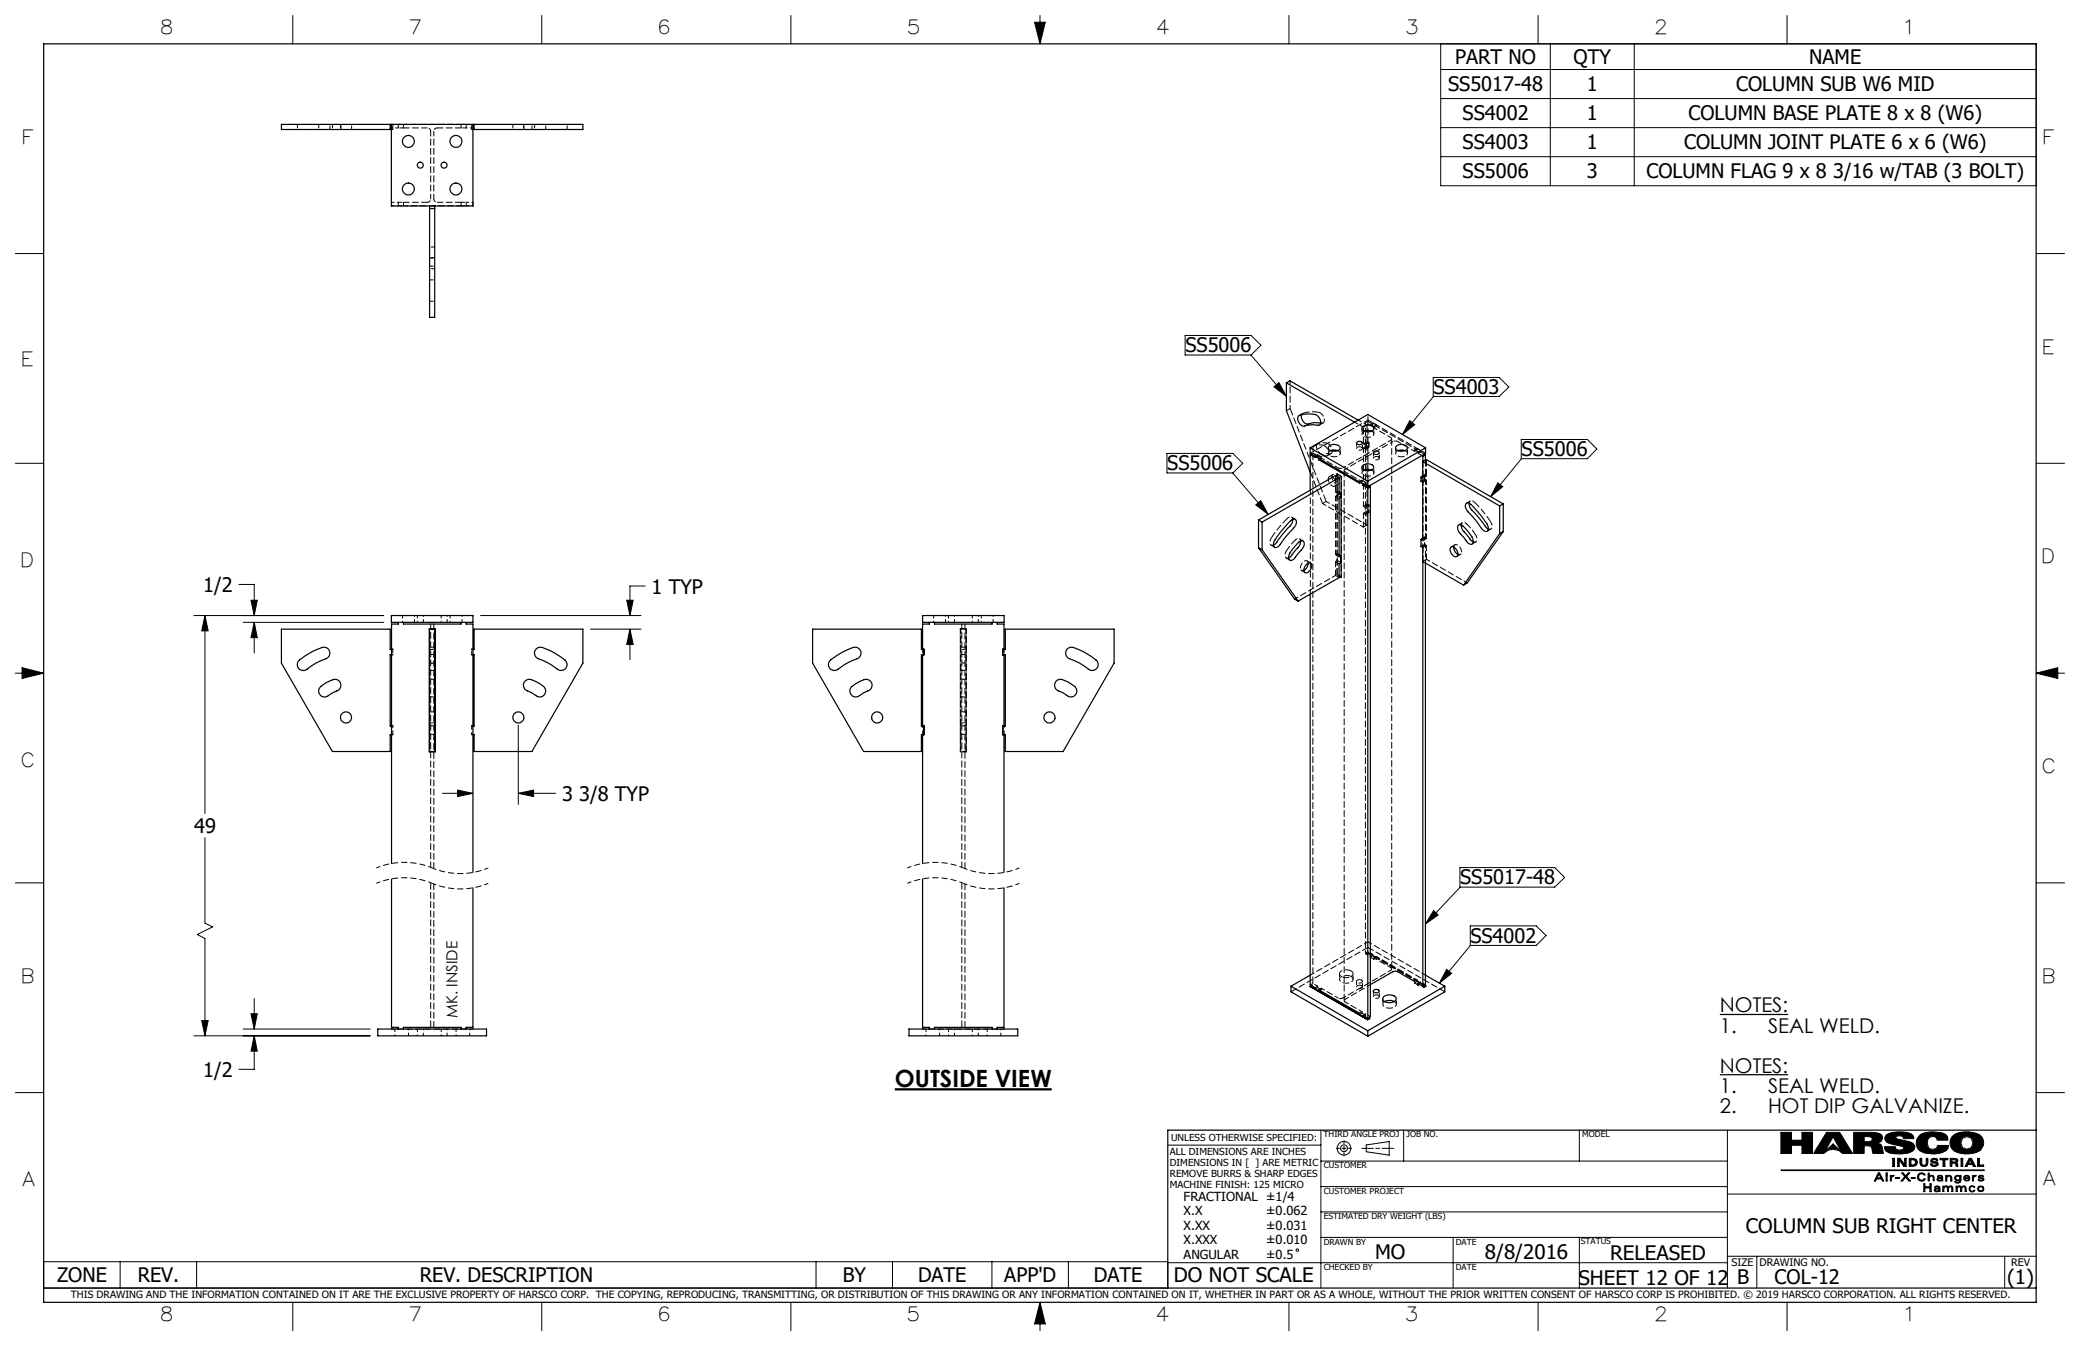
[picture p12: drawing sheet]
<svg xmlns="http://www.w3.org/2000/svg" width="432mm" height="279mm" viewBox="0 0 432 279" stroke-linecap="round" stroke-linejoin="round" font-family="sans-serif">
<g fill="none" stroke="#000" stroke-width=".21">
<path d="M60.8 3.2v5.9M112.5 3.2v5.9M164.2 3.2v5.9M214.8 4.6h2.2l-1.1 4.5zM215.9 3.2v5.9M267.6 3.2v5.9M299.1 9.1h123.6v29.5h-123.6zM299.1 14.4h123.6M319.3 3.2v5.9M321.8 9.1v29.5M339.3 9.1v29.5M371 3.2v5.9"/>
<path d="M299.1 20.5h123.6M299.1 26.5h123.6M299.1 32.5h123.6M3.2 52.6h5.9M422.7 52.6h5.9M246 69.6h13.7l2.1 2-2.1 2.1h-13.7zM259.7 73.7l7.4 8.6M297.5 78.4h13.7l2 1.9-2 2h-13.7zM3.2 96.2h5.9M242.3 94.1h13.6l2.1 2.1-2.1 2h-13.6zM255.9 98.2l7.4 8.6M264.5 80.3l1-.9 1.6 2.9z"/>
<path d="M292.7 87.3l1 .9-2.6 2zM297.5 82.4l-6.4 7.8M315.8 91.2h13.7l2 2-2 2h-13.7zM315.8 95.3l-6.3 7.8M422.7 96.2h5.9M260.7 104.8l1-.9 1.6 2.9zM310.9 100.2l1.1 .8-2.5 2.1zM3.2 139.7h5.9M4.6 138.6l4.5 1.1-4.5 1.1zM40.3 127.8h39.4M42.5 127.8l.7 3.2h-1.3zM42.5 127.8v41.1"/>
<path d="M49.6 121.3h3.2v6.5M50.5 129.2h29.2M52.1 124.6h1.3l-.6 3.2zM52.8 129.2l.6 3.2h-1.3zM52.8 129.2v6.3M99.8 127.8h33.3M122.6 130.6h10.5M130.1 124.6h1.3l-.6 3.2zM130.8 130.6v6.3M130.8 130.6l.6 3.2h-1.3zM133.9 121.6h-3.1v6.2M422.7 139.7h5.9"/>
<path d="M422.7 139.7l4.5-1.1v2.2zM107.6 150.5v16.5M42.5 173.9v17.7l1.6 .8-3.1 1.6 1.5 .8v20.2M91.8 164.7h6.4M95 164l3.2 .7-3.2 .6zM107.6 164.7l3.2-.7v1.3zM107.6 164.7h7.8M3.2 183.3h5.9M297.6 189l1 .9-2.7 1.9zM303.1 180.1h19.7l2 2-2 2.1h-19.7zM303.1 184.2l-7.2 7.6M305.2 192.2h13.7l2.1 2-2.1 2.1h-13.7z"/>
<path d="M305.2 196.3l-6.4 7.8M422.7 183.3h5.9M40.3 215h36.5M41.9 211.8h1.3l-.7 3.2zM50.5 213.6h26.3M52.1 210.4h1.3l-.6 3.2zM52.8 215l.6 3.2h-1.3zM52.8 207.3v6.3M52.8 215v7h-3.2M300.3 201.2l1 .9-2.5 2zM3.2 226.8h5.9M242.4 237.7h31.8"/>
<path d="M274.2 234.6v32.8M277.4 238.4h.7M278.6 238.4h.8M279 236.8v.7M279 238v.8M279 239.3v.6M279.9 238.4h.7M282.7 238.4h2.4M283.6 237.7l4.8-.7v2.8l-4.8-.7zM285.6 238.4h.8M286.9 238.4h2.4M291.4 234.6v6.4"/>
<path d="M327.9 234.6v6.4M358.6 234.6v32.8M369.7 235.1h2.2v1.6h2.2v-1.6h2.2v4.3h-2.2v-1.7h-2.2v1.7h-2.2zM379.2 235.1h2.7l2.7 4.3h-2.2a2.5 2.5 0 0 0-3.8 0h-2.1zM380.5 236l1.7 3-1.7-1.5-1.7 1.5zM384.8 235.1h3.7l1.7 .2 .5 .4 .1 .6-.3 .7-.8 .3 .7 .2 .3 .4 .3 1.5h-2.2l-.2-1-.3-.5-.6-.1h-.7v1.6h-2.2zM387 235.9l1.4 .1a.51 .51 0 0 1 0 .9l-1.4 .1zM389.7 237.3h.1M391.6 235.6a6.4 6.4 0 0 1 5.3-.2l.3 .4 .1 .6h-2.1l-.1-.4a1.07 1.07 0 0 0-1.5 .1v.1a3 3 0 0 0 1.9 .6l1.6 .5 .4 .7-.3 .8a7.4 7.4 0 0 1-4.9 .6l-.8-.5-.3-.9h2.3v.4a1.01 1.01 0 0 0 1.7-.2l-.4-.3-3.1-.8-.4-.7zM398.5 235.7a5.3 5.3 0 0 1 5.5-.2l.3 .5 .1 .7h-2.2l-.3-.6-.5-.2-.7 .1-.5 .5-.1 .7 .2 1 .4 .3 .5 .1 .8-.2 .2-.6h2.3l-.1 .6a3.9 3.9 0 0 1-2.8 1.1 4.2 4.2 0 0 1-3.5-1.1 2.19 2.19 0 0 1 .4-2.7zM405.2 235.9a5.4 5.4 0 0 1 5.8-.4 2.09 2.09 0 0 1 .8 2.2l-.7 1.1a5.9 5.9 0 0 1-5.4 .1 2.08 2.08 0 0 1-.5-3zM407.4 236.3l.9-.4 .9 .4 .4 .9-.4 1-.9 .3-.9-.3-.3-1z"/>
<path d="M422.7 226.8h5.9M274.2 256.9h84.4M274.2 251.6h84.4M274.2 246.3h84.4M274.2 241h84.4M301.7 256.9v10.5M327.9 256.9v10.5M358.6 247.9h64.1M369.8 242.9h42.1v.1h-42.1zM389.9 243.5h.3l.9 1.6h-.3l-.2-.4h-1l-.2 .4h-.3zM390.1 243.7l.4 .8h-.8zM391.5 244h.3v1.1h-.3z"/>
<path d="M391.5 243.5h.3v.2h-.3zM392.4 244h.2v.2l.2-.2h.4v.2l-.5 .1-.1 .8h-.2zM392.6 244.2h.1M392.9 240.5h.4v1.6h-.4zM393.6 244.4h.7v.2h-.7zM393.9 240.5h.5l1 1.2v-1.2h.3v1.6h-.5l-.9-1.3v1.3h-.4zM394.3 240.8h.1M394.8 243.5h.3l.5 .6 .5-.6h.4l-.7 .7 .8 .9h-.3l-.7-.7-.6 .7h-.3l.7-.9zM396.3 240.5a1.61 1.61 0 0 1 1.7 .5v.3l-.1 .5-.8 .3h-.8zM396.7 240.7a.62 .62 0 0 1 .8 .2 .62 .62 0 0 1 0 .7l-.8 .2zM396.8 244.4h.7v.2h-.7zM398.3 243.7a.87 .87 0 0 1 1.4 .2l-1-.2-.3 .2-.1 .4 .2 .5 .5 .2 .4-.3h.3l-.3 .4-.4 .1-.5-.1-.4-.3-.1-.5z"/>
<path d="M398.6 240.5h.4v1l.1 .3 .3 .1 .3-.1 .2-.4v-.9h.3v.9l-.2 .5a.93 .93 0 0 1-1.4-.4zM399.4 245.7h.2v.6h1v-.6h.3v1.7h-.3v-.8h-1v.8h-.2zM400.3 243.5h.2v.7l.5-.3a.79 .79 0 0 1 .4 1.2h-.1a.87 .87 0 0 0-.3-1 .85 .85 0 0 0-.5 1h-.2zM400.5 244.2h.1M400.9 240.7l.5-.3 .7 .1 .2 .4h-.4l-.1-.2h-.3l-.3 .2 .2 .2 .8 .2 .2 .4-.1 .2-.6 .2-.7-.1-.2-.4h.3l.4 .3 .5-.1v-.2l-1-.3-.2-.2zM401.7 246.3a.67 .67 0 0 1 1 .3v.7h-.2v-.1l-.7 .2-.2-.2v-.3l.1-.2 .8-.1-.1-.2-.3-.1-.5 .2zM402.4 244.7l.7-.1-.1 .3-.2 .1h-.3zM402.5 246.8h.1M402.5 246.8l-.8 .2 .2 .2h.3l.2-.1 .1-.3M402.5 247.2h.1M402.8 240.5h1.6v.2h-.6v1.4h-.4v-1.4h-.6zM403.1 244.6h.1"/>
<path d="M403.1 244.4l-.1-.2-.3-.1-.5 .2v-.2l.6-.2 .4 .2 .1 1h-.2v-.1M403.1 244.4l-.8 .1-.2 .3 .3 .3 .3 .1 .4-.2M403.1 244.4h.1M403.1 245h.1M403.5 246.4v-.2h-.2v1.1h.2l.1-.8 .4-.2 .3 .4v.6h.2l.1-.8 .3-.2 .3 .4v.6h.2l-.1-1-.5-.1-.3 .3M403.5 246.4l.5-.3 .4 .4M403.5 246.4h.1M403.9 244h.2v.2l.4-.3 .5 .2 .2 .4v.6h-.2l-.2-.9-.2-.1-.3 .1-.2 .9h-.2zM404.1 244.2h.1M404.4 246.5h.1M404.8 240.5a1.96 1.96 0 0 1 1.6 .2l-.1 .5-.3 .1 .4 .2 .1 .6h-.4a.61 .61 0 0 0-.7-.7h-.2v.7h-.4zM405.2 240.7l.8 .1v.3l-.8 .1z"/>
<path d="M405.9 244.1l.5-.2 .5 .3v-.2h.2v1l-.2 .5-.5 .1-.5-.1-.1-.3 .8 .2 .2-.1 .1-.4-.5 .2-.5-.2-.2-.4zM406 241.3h.1M406.1 244.2l.3-.1 .4 .1 .1 .3-.1 .3-.4 .2-.3-.2-.1-.3zM406.3 246.4v-.2h-.3l.1 1.1h.2l.1-.8 .3-.2 .3 .4v.6h.2l.1-.8 .4-.2 .3 .4v.6h.2l-.2-1-.4-.1-.4 .3M406.3 246.4l.4-.3 .5 .4M406.3 246.4h.1M407.1 240.5h.4v1.6h-.4zM407.2 246.5h.1M407.9 244.1l.4-.2 .5 .2 .1 .5h-1.1l.2 .3 .3 .1 .6-.2-.1 .2-.7 .1-.4-.2v-.6zM408 244.2l.3-.1 .4 .4h-.8zM408.8 240.5h.5l.8 1.6h-.5l-.1-.4h-1l-.2 .4h-.3zM408.9 246.3l.5-.2 .4 .1 .2 .3-.8-.2-.2 .2-.1 .3 .2 .4 .3 .1 .6-.2-.2 .2-.7 .1-.3-.3z"/>
<path d="M409 240.8l.3 .7h-.6zM409.5 244h.2v.2l.5-.2v.2l-.4 .1-.1 .8h-.2zM409.7 244.2h.1M410.5 240.5h.4v1.3h.9v.3h-1.3zM410.7 246.3l.5-.1 .5 .1 .2 .5-.2 .4-.5 .2-.5-.2-.2-.4zM410.7 244.2a.74 .74 0 0 1 1.1-.1v.2l-.5-.2-.4 .2 .7 .2 .3 .3a.76 .76 0 0 1-1.1 .3l-.2-.3 .8 .2 .2-.2a.87 .87 0 0 1-.9-.6zM410.8 246.5l.4-.2 .4 .2 .1 .3-.1 .3-.4 .1-.4-.1-.1-.3zM9.1 261.9h233.3v5.5h-233.3zM24.9 261.9v5.5M40.8 261.9v5.5M60.8 270.3v5.9M112.5 270.3v5.9"/>
<path d="M164.2 270.3v5.9M169.4 261.9v5.5M185.3 261.9v5.5M205.9 261.9v5.5M215.9 270.3v5.9M215.9 270.3l1.1 4.5h-2.2zM221.8 261.9v5.5M242.4 262.1h116.2M267.6 270.3v5.9M319.3 270.3v5.9M358.6 260.8h64.1M364.7 260.8v6.6"/>
<path d="M371 270.3v5.9M416.2 260.8v6.6"/>
<circle cx="279" cy="238.4" r=".71"/>
<circle cx="279" cy="238.4" r="1.41"/>
<circle cx="269.3" cy="259.5" r=".25"/>
</g>
<g fill="none" stroke="#000" stroke-width=".25">
<path d="M9.1 9.1h413.6v261.2h-413.6zM81 25.8v1.1M81.2 26.9h-22.8v-1.1h62.6v1.1h-22.8M81.2 25.8v17h17v-17M98.4 25.8v1.1M89.2 42.8v23.1h1v-23.1M89.2 43.3h1M267.1 79.5l14.1 8.1M267.1 79.5l.7-.4 14.1 8.1M267.1 79.5v5.7l4.9 12.8M269.5 86.4a4.9 4.9 0 0 1 4-.1 1.33 1.33 0 0 1 .4 2h-.2a6.6 6.6 0 0 0-3.2 .2 1.64 1.64 0 0 1-1-2.1zM270.2 86.1a1.57 1.57 0 0 0 1.4 1.9 4.9 4.9 0 0 1 2.5-.2"/>
<path d="M272 93l12 6.9M272 93l12-7 11.9 7M272 93v1.1l12 6.9M272 94.4v7.3M272 94.4l1 .6v-.3M272.2 94.3l-.2 .1M273.8 95.1v.3M273.8 95.4l8.4 4.9v-.3M274 95.3l-.2 .1M275.8 92.7a1.53 1.53 0 0 1 2.4 .2 1.44 1.44 0 0 1-2.3 .4l-.2-.3zM276.3 93.6l.5-.2 .9 .2M277.6 98.9v-.5l.8 .5v20.9l-.4-.3"/>
<path d="M278 99.2l-.8-.5-15.9 9.2M278 99.2l-16 9.2M278 99.2v3.4l.3-.2M281.6 91.9a.69 .69 0 0 1 1.2 .1 .68 .68 0 0 1-1.2-.1zM282.8 88.7a1.66 1.66 0 0 1 2.4 .1 1.07 1.07 0 0 1-1.6 .8 .71 .71 0 0 1-.8-.9zM282.8 96.7a1.53 1.53 0 0 1 2.4 .2 1.46 1.46 0 0 1-2.3 .5l-.2-.4zM283.2 97.6l.6-.2 .9 .2M283.2 89.5l.9-.1 .6 .1M283.5 89.4v.2M284 99.9v1.1M285.1 93.9a.69 .69 0 0 1 1.2 .2 .66 .66 0 0 1-.6 .3 .66 .66 0 0 1-.6-.5zM289.9 92.6a1.53 1.53 0 0 1 2.3 .3 1.44 1.44 0 0 1-2.3 .4l-.2-.3z"/>
<path d="M290.2 93.6l.6-.2 .9 .2M295 99.1v.8l.3 .2v12.1l-.3-.2M295.2 94.6l.2 .1M295.2 98.9h.1M295.3 98.9l-.3 .2M295.4 94.7l-.1 4.6-.3-.2M295.7 94.3l.2 .1M295.9 94.4v1.1M295.9 94.4l-.5 .3M295.9 93l-11.9 6.9M295.9 93v1.1l-11.9 6.9M261.3 113.7l.7 .4"/>
<path d="M261.3 107.9v5.8M261.3 107.9l.7 .5M261.3 113.7l7.4 10.7 .8 .4M262 108.4v5.7M262 114.1l7.5 10.7M268 108.1a.65 .65 0 0 1 .9-.3 .65 .65 0 0 1 .2 .9 5.5 5.5 0 0 1-1.7 2.1l-.7 .9a4.2 4.2 0 0 1-1.7 1.9 .6 .6 0 0 1-.6-.2 .6 .6 0 0 1 0-.7 17.1 17.1 0 0 1 3.6-4.6zM268.4 107.8a1.86 1.86 0 0 1-1 1.8l-2.6 3.3-.4 .3M269.3 112.8a.8 .8 0 0 1 1.4-.3 2.24 2.24 0 0 1-1 2.2l-.5 .6a1.42 1.42 0 0 1-1.5 1 1.43 1.43 0 0 1 .3-1.9zM270 112.3a2.42 2.42 0 0 1-1.1 2l-.9 1.1-.5 .5M271.3 117.1a.59 .59 0 0 1 .8-.2 .59 .59 0 0 1 .1 .9 1.06 1.06 0 0 1-1.4 1 1.6 1.6 0 0 1 .5-1.7zM271.6 116.9v.1a1.83 1.83 0 0 1-.9 1.4M278 102.2l.3 .2"/>
<path d="M278 115.1l.3 .3M278.3 102.4v.9l-.3 .2v12.1l.3-.2M278.3 115.4v1.4l-.3 .2v2.9l-8.5 4.9M283 100.5v.2M283 100.7l1 .6M283.2 100.6l-.2 .1M284 101.3v110M284.2 100.9l.3 .1M284.5 101l-.5 .3M284.5 101v110l-.5 .3M295 112v1.5l.3 .2 .1 91.1M295.2 111.9h.1"/>
<path d="M295.3 111.8l-.3 .2M295.3 116.6l8.5 4.9M295.9 116.9v87.5l-.5 .4M301.2 113.6a1.08 1.08 0 0 1 1.4 1 .63 .63 0 0 1-.2 .9 .63 .63 0 0 1-.9-.4 1.39 1.39 0 0 1-.3-1.5zM301.8 113.6a1.83 1.83 0 0 0 .8 1.5M302.8 109a.88 .88 0 0 1 1.2 .5l.7 .7a2.85 2.85 0 0 1 1.1 2.5 .81 .81 0 0 1-1.4-.4l-.9-1.1a1.73 1.73 0 0 1-.7-2.2zM303.4 109a3.7 3.7 0 0 0 1.3 2.3l.6 .8 .6 .4M304.4 104.5l.5-.1a16.7 16.7 0 0 1 4 4.9 .65 .65 0 0 1-.1 1 .65 .65 0 0 1-1-.3l-1.9-2.5a4.9 4.9 0 0 1-1.7-2.2zM305 104.5a2.1 2.1 0 0 0 .9 1.8l2.5 3.1 .6 .4M311.3 105v5.8M311.3 110.8l-7.5 10.7M312.1 104.6l-16-9.2-.8 .4 16 9.2"/>
<path d="M312.1 110.3l-.8 .5M312.1 104.6l-.8 .4M312.1 104.6v5.7M312.1 110.3l-7.5 10.7-.8 .5M62.2 137a13.1 13.1 0 0 1 5.1-2.7 1.23 1.23 0 0 1 1.2 1.1 1.23 1.23 0 0 1-.9 1.3 17.5 17.5 0 0 0-4.3 2.4 1.23 1.23 0 0 1-1.4-.6 1.23 1.23 0 0 1 .3-1.5zM81.2 127.8h17v1.4h-17zM81.3 134.8h-.3v-4.2h-22.6v7.1l10.6 18.3h12v-3.5h.3M81.3 135.9h-.3v14.8h.3M82.7 129.2v.3h-1.4v49.7M83.7 129.2v.3h12v-.3M89.1 130.5h1.2v25.6h-1.2zM89.2 137.7h1"/>
<path d="M89.2 130.6h1v25.4h-1zM96.8 129.2v.3h1.4v51.6M98.2 134.8h.2v-4.2h22.6v7.1l-10.6 18.3h-12v-3.5h-.2M98.2 135.9h.2v14.8h-.2M111.3 134.7l.6-.3a10.3 10.3 0 0 1 4.8 2.2 1.39 1.39 0 0 1 .7 2.2 1.43 1.43 0 0 1-2.1-.2 13.7 13.7 0 0 0-3.7-1.9 1.27 1.27 0 0 1-.3-2zM172.3 137.2a13.6 13.6 0 0 1 5.3-2.9 1.23 1.23 0 0 1 1.1 1.1 1.23 1.23 0 0 1-.8 1.3 15.9 15.9 0 0 0-4.3 2.4 1.25 1.25 0 0 1-1.4-.5 1.25 1.25 0 0 1 .1-1.4zM191.5 127.8h17v1.4h-17zM191.5 134.7h.3v1.3h-.3M191.5 135.9v14.8M191.8 134.8h-.5v-4.2h-22.6v7.1l10.6 18.3h12v-3.5h.5M191.8 135.9h-.5v14.8h.5M192.9 129.2v.3h-1.4v5.3"/>
<path d="M194 129.2v.3h12v-.3M207 129.2v.3h1.4v5.3M208.2 134.8h.5v-4.2h22.6v7.1l-10.6 18.3h-12v-3.5h-.5M208.2 135.9h.5v14.8h-.5M208.4 134.7h-.2v1.3h.2M208.4 135.9v14.8M221.6 134.7l.6-.3a10.3 10.3 0 0 1 4.8 2.2 1.34 1.34 0 0 1 .9 1 1.34 1.34 0 0 1-.5 1.4 1.41 1.41 0 0 1-1.9-.4l-1.4-.9-1.5-.8a1.36 1.36 0 0 1-1.2-.8 1.36 1.36 0 0 1 .2-1.4zM272 123.3v81.1l1 .6v.3l.8 .4M66.5 142.6l1-.7a3.7 3.7 0 0 1 2.5-.8 1.26 1.26 0 0 1 .8 1.3 1.26 1.26 0 0 1-1.1 1.1l-.9 .5a1.61 1.61 0 0 1-2.3 .3 1.19 1.19 0 0 1 0-1.7zM109 141.4a1.48 1.48 0 0 1 2 0l.3 .1a4.5 4.5 0 0 1 1.9 1.5 1.26 1.26 0 0 1-.6 1.5 1.26 1.26 0 0 1-1.5-.2l-.9-.6a1.71 1.71 0 0 1-1.5-1.5zM176.7 142.6l1.1-.7a3.7 3.7 0 0 1 2.5-.8 1.26 1.26 0 0 1 .7 1.3 1.26 1.26 0 0 1-1 1.1l-1 .5a1.56 1.56 0 0 1-2.2 .3 1.24 1.24 0 0 1-.1-1.7zM191.5 150.6h.3v1.9h-.3"/>
<path d="M191.5 152.5v26.7M208.4 150.6h-.2v1.9h.2M208.4 152.5v28.6M219.3 141.4a1.48 1.48 0 0 1 1.9 0l.7 .3a2.37 2.37 0 0 1 1.7 1.8 1.34 1.34 0 0 1-1 1.2 1.34 1.34 0 0 1-1.5-.6l-.6-.4a1.91 1.91 0 0 1-1.6-1.3l.1-.7zM81.3 182.5v30.8h1.4v.3M98.2 184.3v29h-1.4v.3M191.5 182.5v30.8h1.4v.3M208.4 184.3v29h-1.4v.3M78.4 213.6h22.6v1.4h-22.6zM83.7 213.6v-.3h12v.3M188.7 213.6h22.6v1.4h-22.6zM194 213.6v-.3h12v.3"/>
<path d="M268 204.7v1.2l16 9.2M268 204.7l16 9.3M272 204.8l.2-.2-.3 .2 12 6.9M272 202.4l-4 2.3M272.1 204.8l11.8 6.8M272.1 204.8h.1M272.3 204.6l-.2 .2M273.8 205.7v-.2l8.4 4.8v.3l.8 .5M274 205.6l-.2 .1M283 211.1v-.3l1 .5M283.2 210.9l-.2 .2M283.9 211.6h.1"/>
<path d="M284 214v1.1M284.3 211.4l-.4 .3M284.3 211.4l-.4 .2M284.3 211.4v.1M284.5 204.4l4.7-2.8h.7l3.8 2.1v.3l.7 .5M285.2 205.6a.67 .67 0 0 1 1.1 .2 .67 .67 0 0 1-.7 .3 .67 .67 0 0 1-.5-.5zM287.2 206.9a1.84 1.84 0 0 1 2.6 .3 1.44 1.44 0 0 1-2.1 .8 .7 .7 0 0 1-.5-1.1zM287.4 207.9a2.48 2.48 0 0 1 2.1 0M294.4 204.5v-.3l1 .6M294.6 204.3l-.2 .2M295.7 204.6l.2 .1M295.7 204.5l.3 .2"/>
<path d="M295.9 204.7l-.4 .2 .5-.2M295.9 204.7l-.4 .2M295.9 202.4l4 2.3M299.9 204.7l-15.9 9.3M299.9 204.7v1.2l-15.9 9.2M422.7 234.6h-180.3v32.8M9.1 267.4h413.6"/>
<circle cx="84.8" cy="39.2" r="1.23"/>
<circle cx="84.8" cy="29.3" r="1.23"/>
<circle cx="87.2" cy="34.3" r=".62"/>
<circle cx="92.2" cy="34.3" r=".62"/>
<circle cx="94.6" cy="29.3" r="1.23"/>
<circle cx="94.6" cy="39.2" r="1.23"/>
<circle cx="71.8" cy="148.9" r="1.15"/>
<circle cx="107.6" cy="148.9" r="1.15"/>
<circle cx="182.1" cy="148.9" r="1.14"/>
<circle cx="217.9" cy="148.9" r="1.15"/>
</g>
<path d="M215.9 270.3l-1.1 4.5h2.2zM214.8 4.6h2.2l-1.1 4.5zM4.6 138.6l4.5 1.1-4.5 1.1zM422.7 139.7l4.5-1.1v2.2zM369.7 235.1v4.3h2.2v-1.7h2.2v1.7h2.2v-4.3h-2.2v1.6h-2.2v-1.6zM387 235.9l1.4 .1 .3 .6-.5 .4h-1.2zM384.8 235.1v4.3h2.2v-1.6l1.4 .1 .4 1.5h2.2l-.4-1.7-.4-.3-.5-.1a1.15 1.15 0 0 0 1.1-1.2 1.41 1.41 0 0 0-1.7-1zM391.6 235.6a1.12 1.12 0 0 0-.2 1.2 1.12 1.12 0 0 0 1.1 .7l1.8 .3a.72 .72 0 0 1 .9 .5 1.03 1.03 0 0 1-1.7-.1v-.2h-2.3a1.46 1.46 0 0 0 1.7 1.5 7.2 7.2 0 0 0 4.2-.6 1.1 1.1 0 0 0 .3-1.2 1.1 1.1 0 0 0-1-.7l-2.1-.5a.58 .58 0 0 1-.7-.5l.4-.2h.6l.5 .2 .1 .4h2.1v-.2a1.62 1.62 0 0 0-1.8-1.2 6.2 6.2 0 0 0-3.9 .6zM398.3 235.9a2.19 2.19 0 0 0-.3 2.3 2.19 2.19 0 0 0 2 1.2 4.7 4.7 0 0 0 4.3-.9l.2-.7h-2.3a1.07 1.07 0 0 1-1.7 .6 1.38 1.38 0 0 1-.4-1.6 1.38 1.38 0 0 1 1.5-.9l.4 .3 .2 .5h2.2v-.5a1.37 1.37 0 0 0-1.6-1.1 6 6 0 0 0-4.3 .6zM407 237.2a1.3 1.3 0 0 1 2.6 0 1.3 1.3 0 0 1-2.6 0zM405.5 235.7a2.15 2.15 0 0 0-.6 2.3 2.15 2.15 0 0 0 2 1.4 5.7 5.7 0 0 0 4.4-.7 2.15 2.15 0 0 0 .3-2.3 2.15 2.15 0 0 0-1.8-1.3l-1.2-.2a4.6 4.6 0 0 0-3.1 .8zM379.2 235.1l-2.7 4.3h2.1a2.5 2.5 0 0 1 3.8 0h2.2l-2.7-4.3zM380.5 236l1.7 3-1.7-1.5-1.7 1.5zM392.9 240.5v1.6h.4v-1.6zM393.9 240.5v1.6h.4v-1.3l.9 1.3h.5v-1.6h-.3v1.2l-1-1.2zM396.7 240.7h.5l.4 .2 .1 .5-.3 .4h-.7zM396.3 240.5v1.6h.9a.83 .83 0 0 0 .8-.9 .83 .83 0 0 0-.9-.7zM398.6 240.5v1.1a.86 .86 0 0 0 .9 .5 .86 .86 0 0 0 .7-.7v-.9h-.3l-.1 1.2-.3 .2-.4-.1-.1-1.3zM400.9 240.7l-.1 .1a.53 .53 0 0 0 .6 .6l.4 .1a.27 .27 0 0 1 .1 .4 .27 .27 0 0 1-.4 0l-.4-.3h-.3a.86 .86 0 0 0 .8 .5 .86 .86 0 0 0 .8-.6l-.3-.3-.7-.1a.29 .29 0 0 1 0-.5 .29 .29 0 0 1 .4 .2l.1 .1h.4a.84 .84 0 0 0-1.4-.2zM402.8 240.5v.2h.6v1.4h.4v-1.4h.6v-.2zM405.2 240.7l.8 .1a.25 .25 0 0 1 0 .3 .25 .25 0 0 1-.3 .1h-.5zM404.8 240.5v1.6h.4v-.7l.7 .1 .2 .6h.4l-.1-.6-.4-.2 .4-.2v-.4l-.5-.2zM407.1 240.5v1.6h.4v-1.6zM409 240.8l.3 .7h-.6zM408.8 240.5l-.8 1.6h.3l.2-.4h1l.1 .4h.5l-.8-1.6zM410.5 240.5v1.6h1.3v-.3h-.9v-1.3zM390.1 243.7l.4 .8h-.8zM389.9 243.5l-.8 1.6h.3l.2-.4h1l.2 .4h.3l-.9-1.6zM391.5 243.5v.2h.3v-.2zM369.8 242.9v.1h42.1v-.1zM391.5 244v1.1h.3v-1.1zM392.4 244v1.1h.2l.1-.7 .5-.2v-.2h-.3l-.3 .2v-.2zM393.6 244.4v.2h.7v-.2zM394.8 243.5l.6 .7-.7 .9h.3l.6-.7 .7 .7h.3l-.8-.9 .7-.7h-.4l-.5 .6-.5-.6zM396.8 244.4v.2h.7v-.2zM398.3 243.6l-.3 .8a.87 .87 0 0 0 .7 .8 .87 .87 0 0 0 1-.5h-.3l-.2 .3h-.3a.67 .67 0 0 1-.6-.9 .67 .67 0 0 1 1.1-.2h.3a.86 .86 0 0 0-1.4-.3zM400.3 243.5v1.6h.2v-.7l.4-.3 .4 .2v.8h.2v-.9l-.6-.3-.4 .3v-.7zM402.4 244.7l.3-.1a.23 .23 0 0 1 .4 .1 .23 .23 0 0 1-.2 .3h-.3a.22 .22 0 0 1-.2-.1 .22 .22 0 0 1 0-.2zM402.3 244.1l-.1 .2 .3-.2 .4 .1a.2 .2 0 0 1 .1 .3 .2 .2 0 0 1-.3-.1l-.5 .1-.1 .5 .3 .2 .7-.2v.1h.2l-.1-1-.3-.2zM403.9 244v1.1h.2v-.6l.3-.4 .5 .1 .1 .9h.2l-.1-1-.6-.2-.4 .3v-.2zM406 244.1l-.1 .1a.6 .6 0 0 0 .1 .8 .6 .6 0 0 0 .9-.1l-.1 .4-.2 .1h-.4l-.2-.2-.2 .1 .4 .3 .8-.2 .1-.3v-1.1h-.2v.2a.7 .7 0 0 0-.9-.1zM406 244.5a.45 .45 0 0 1 .9 0 .45 .45 0 0 1-.9 0zM408 244.2l.5-.1 .2 .4h-.8zM407.8 244.1l-.2 .6a.67 .67 0 0 0 .6 .5 .67 .67 0 0 0 .7-.4l-.8 .2-.3-.4h1.1a.67 .67 0 0 0-.4-.6 .67 .67 0 0 0-.7 .1zM409.5 244v1.1h.2v-.7l.5-.2v-.2h-.3l-.2 .2v-.2zM410.8 244.1a.38 .38 0 0 0 0 .4 .38 .38 0 0 0 .4 .2h.2a.21 .21 0 0 1 .2 .3 .21 .21 0 0 1-.4 0l-.6-.2 .2 .3 .5 .1a.37 .37 0 0 0 .5-.2 .37 .37 0 0 0-.2-.5l-.4-.1a.21 .21 0 0 1-.2-.3 .21 .21 0 0 1 .3 0l.5 .2-.4-.4zM399.4 245.7v1.7h.2v-.8h1v.8h.3v-1.7h-.3v.6h-1v-.6zM401.8 246.9l.4-.1a.24 .24 0 0 1 .3 .3 .24 .24 0 0 1-.4 .1l-.3-.1zM401.7 246.3l-.1 .2 .5-.2 .3 .1a.23 .23 0 0 1 0 .3 .23 .23 0 0 1-.3 0 .41 .41 0 0 0-.6 .4 .41 .41 0 0 0 .7 .3l.3-.2v.1h.2v-.9l-.3-.2zM409 246.2l-.2 .3v.5l.4 .4h.6l.2-.3-.5 .2-.3-.1-.3-.3 .1-.4 .5-.2 .5 .2a.62 .62 0 0 0-1-.3zM410.7 246.7a.5 .5 0 0 1 1 0 .5 .5 0 0 1-1 0zM410.5 246.8a.65 .65 0 0 0 1.3 0 .65 .65 0 0 0-1.3 0zM403.3 246.2h.2v.2l.5-.3 .4 .4 .4-.3h.4l.2 .3v.8h-.2v-.8l-.2-.2-.5 .3v.7h-.2v-.7l-.3-.3-.4 .2-.1 .8h-.2zM406 246.2h.3v.2l.5-.3 .4 .4 .3-.3h.5l.2 .4v.7h-.2v-.7l-.3-.3-.4 .2-.1 .8h-.2v-.7l-.3-.3-.4 .3v.7h-.2z" fill-rule="evenodd" fill="#000"/>
<path d="M185.8 226.1h32.5" fill="none" stroke="#000" stroke-width=".46"/>
<path d="M357 210.6h14.2M357 223.1h14.2" fill="none" stroke="#000" stroke-width=".26"/>
<path d="M89.7 183.4a15.1 15.1 0 0 0-11.6 0M89.7 180.2a15.1 15.1 0 0 0-11.6 0M101.4 183.4a15.1 15.1 0 0 1-11.7 0M101.4 180.2a15.1 15.1 0 0 1-11.7 0M200 183.4a15.1 15.1 0 0 0-11.6 0M200 180.2a15.1 15.1 0 0 0-11.6 0M211.6 183.4a15.1 15.1 0 0 1-11.6 0M211.6 180.2a15.1 15.1 0 0 1-11.6 0" fill="none" stroke="#000" stroke-width=".21" stroke-dasharray="1.3 .6" stroke-dashoffset=".4" stroke-linecap="butt"/>
<path d="M199.4 130.5h1.2v25.6h-1.2z" fill="none" stroke="#808080" stroke-width=".25"/>
<g fill="#000">
<path d="M264.5 80.3l1-.9 1.6 2.9zM260.7 104.8l1-.9 1.6 2.9zM292.7 87.3l1 .9-2.6 2zM310.9 100.2l1.1 .8-2.5 2.1zM300.3 201.2l1 .9-2.5 2zM297.6 189l1 .9-2.7 1.9z"/>
<path d="M42.5 127.8l.7 3.2h-1.3zM41.9 211.8h1.3l-.7 3.2zM130.1 124.6h1.3l-.6 3.2zM130.8 130.6l.6 3.2h-1.3zM107.6 164.7l3.2-.7v1.3zM95 164l3.2 .7-3.2 .6zM52.8 129.2l.6 3.2h-1.3zM52.1 124.6h1.3l-.6 3.2zM52.1 210.4h1.3l-.6 3.2zM52.8 215l.6 3.2h-1.3z"/>
</g>
<g fill="none" stroke="#000" stroke-width=".21" stroke-dasharray="1.3 .6" stroke-dashoffset=".5">
<path d="M61.7 25.8v1.1M66.2 25.8v1.1M68.5 26.9v-1.1M69 25.8v1.1M70.7 25.8v1.1M70.8 26.9v-1.1M73 26.9v-1.1M82.7 25.8h1.1M83.8 26.6h-1.1M95.7 25.8h1.1M96.8 26.6h-1.1M106.5 25.8v1.1"/>
<path d="M108.7 25.8v1.1M108.8 26.9v-1.1M110.4 26.9v-1.1M111 25.8v1.1M113.3 26.9v-1.1M117.7 26.9v-1.1M82.7 42.7h1.1M82.7 42h1.1M89.2 55.2h1.1M89.2 58.1h1.1M89.2 53.6h1.1M90.3 55.8h-1.1"/>
<path d="M90.3 53.5h-1.1M90.3 51.3h-1.1M95.7 42.7h1.1M95.7 42h1.1M89.2 62.5h1.1M274.3 95.1l3.5 2M277.8 97.1l.5 .1 .5-.1M278.5 98.9l-.9-.5M279.2 98l3.6 2M281.2 87.6l1.8 1.1M282 87.2l1.8 1M283.6 92.1v1.1"/>
<path d="M284.2 91.8v1.1M285.7 88.5l8.5 4.9M288.7 90.8l-3.5-2M290.2 91.7l-.5-.2-.5 .2M293.7 93.7l-3.5-2M295.2 99.8v-.9M295.7 99.5v-1M264.4 113.2a.6 .6 0 0 1-.7-.2 .6 .6 0 0 1 0-.8l.2-.6M267.5 115.8a.6 .6 0 0 1-.7-.2 .6 .6 0 0 1 0-.7l.3-.6M277.3 119.4l-8.5 4.9M283 109.4l-8.4-4.9M283.8 109l-8.5-4.9"/>
<path d="M296.1 116.1l8.5 4.9M305.9 112.5a.6 .6 0 0 0 .7-.2 .6 .6 0 0 0 0-.7l-.3-.7M309 109.8a.6 .6 0 0 0 .7-.2 .6 .6 0 0 0 0-.7l-.3-.6M81.5 134.8v1.1M89.2 134.8h1.1M89.2 139.2h1.1M90.3 135.9h-1.1M90.3 134.3h-1.1M97.9 135.9v-1.1M191.5 134.8v1.1M199.5 135.9h1M199.5 134.8v1.1"/>
<path d="M199.5 139.2h1M200.5 134.8h-1M200.5 135.9v-1.1M200.5 130.6h-1M200.5 137.6h-1M200.5 134.3h-1M208.4 134.8v1.1M89.2 150.7h1.1M89.2 144.7h1.1M89.2 150.1h1.1M90.3 152.4h-1.1M90.3 141h-1.1"/>
<path d="M90.3 147.8h-1.1M199.5 152.4h1M199.5 150.1h1M199.5 144.7h1M200.5 150.7h-1M200.5 156h-1M200.5 147.8h-1M200.5 141h-1M284 197.9l11.9 6.8M285.2 198.8l3.5 2.1M277.8 207.2l-3.5-2.1M278.8 207.2l-.5 .1-.5-.1"/>
<path d="M279.2 207.4l5.3-3M282.8 210l-3.6-2M294.2 203.4l-8.5-4.9M295.8 204.5l-11.8-6.7"/>
</g>
<g fill="none" stroke="#000" stroke-width=".21" stroke-dasharray="1.3 .6">
<path d="M81.3 25.8h.1M81.5 26.6v.3M81.5 26.9h-.2M97.9 26.9v-.3M97.9 26.9h.3M98.2 25.8h.1M89.1 42.7h.1M89.2 42.7h.1M90.3 42.7h.1M90.4 42.7h.1M270.2 86.1l.3-.3M272.5 94.1l-.2 .2"/>
<path d="M273 94.7h.1M273.5 94.4l-.5 .3M273.5 94.7v-.3M273.5 94.7l-.5 .3M273.8 95.1h.1M273.8 85.6a1.57 1.57 0 0 1 .9 2.1l-.4 .1M274 94.7a1.49 1.49 0 0 1-1.2-2.1l.1-.1M274.3 95.1l-.3 .2M274.3 94.8l-.5 .3M274.3 94.8v.3M274.3 87.8h-.1M274.7 92.4a1.57 1.57 0 0 1 .9 2.2h-.4"/>
<path d="M274.7 94.3a1.49 1.49 0 0 1-1.2-2.1l.1-.1M275.4 92a1.57 1.57 0 0 1 1 2.1l-.4 .1M277.6 98.9v20.4M277.6 98.4h.1M277.9 93.6l-.2-.1M278.5 98.9h-.1M282.7 92.8a.64 .64 0 0 0-1.1 .4 .67 .67 0 0 0 .7 .3 .67 .67 0 0 0 .5-.5l-.1-.2M282.8 99.7l-.6 .3M282.8 100v-.3M282.8 100l-.6 .3M283.4 92.3l-.4-.2M283.4 93.2l-.4-.2"/>
<path d="M283.5 92l.1 .1M283.5 92l.5-.3M283.5 93l.5-.3M283.6 93.2l-.1-.2M283.6 92.1l.6-.3M283.6 93.2l.6-.3M284 87.5l-.5 .3M284 91.7l.2 .1M284.2 91.9l-.4-.2M284.2 92.8l-.4-.2M284.2 92.9l-.2-.2M284.5 88.1v.3"/>
<path d="M284.9 97.6h-.2M284.9 89.6l-.2-.1M285 87.8l-.5 .3M285 88.1v-.3M285 88.1l-.5 .3M285.2 88.8v-.3M285.7 88.5l-.5 .3M285.7 88.2l-.5 .3M285.7 88.2v.3M286.2 94.9a.64 .64 0 0 0-1.1 .3 .67 .67 0 0 0 .7 .3 .67 .67 0 0 0 .5-.5l-.1-.1M291.8 93.6l-.1-.1M293.7 93.4v.3"/>
<path d="M294.2 93.4l-.5 .3M294.2 93.1l-.5 .3M294.2 93.4v-.3M294.4 94.1v-.3M294.9 93.8l-.5 .3M294.9 93.5l-.5 .3M294.9 93.5v.3M295.2 99.8l.5-.3M295.2 98.8l.5-.3M295.3 98.9l.4-.3M295.4 98.9h.1M295.4 99.9l-.2-.1"/>
<path d="M295.4 95.8v3.1M295.4 98.9l.5-.3M295.4 99.9l.5-.3M295.7 98.6l.4 .2M295.7 99.5l.4 .2M295.7 98.5l.2 .1M295.9 95.5v3.1M295.9 99.6l-.2-.1M274.6 104.5l-2.6-6.5M277.6 119.3l.4 .2M277.6 119.3h.1M277.6 101.9l.4 .3"/>
<path d="M277.6 101.9l-.3 .3M277.6 102.8l-.3 .2M277.6 114.9l.4 .2M277.6 114.9l-.3 .2M277.6 116.3l-.3 .3M278.4 119.7l.1 .1M278.5 119.8h-.1M282.2 100h.1M283 100.4h.1M283.4 105.3l-.4-.2M283.4 106.8l-.4-.3M283.5 105l.1 .1"/>
<path d="M283.5 105l.5-.3M283.5 106.6l.5-.3M283.5 100.4l-.3 .2M283.5 100.1l-.5 .3M283.5 100.1v.3M283.6 106.7l-.1-.1M283.6 105.1l.6-.3M283.6 106.7l.6-.3M284 101v.3M284 104.7l.2 .1M284.2 104.9l-.4-.2M284.2 106.3l-.4-.2"/>
<path d="M284.2 106.4l-.2-.1M295.2 113.4l.5-.3M295.2 111.8l.5-.3M295.3 111.8l.4-.2M295.4 111.9h.1M295.4 113.5l-.2-.1M295.4 111.9l.5-.3M295.4 113.5l.5-.3M295.7 111.6l.4 .2M295.7 113l.4 .2M295.7 111.5l.2 .1M295.9 113.2l-.2-.1"/>
<path d="M81.3 134.7h.2M81.5 135.9h-.2M81.5 134.8h-.2M81.5 134.7v.1M81.5 135.9h.1M90.1 129.5v50.8M97.9 135.9h.3M97.9 134.8h.3M97.9 134.7h.3M97.9 135.9h.1M97.9 134.8v-.1M98.2 135.9h-.3"/>
<path d="M200.3 129.5v50.8M81.3 150.6h.2M81.5 152.4h-.2M81.5 150.7h-.2M81.5 152.5h-.2M81.5 150.6v.1M81.5 152.4v.1M97.9 150.7h.3M97.9 152.4h.3M97.9 150.6h.3M97.9 152.5v-.1M97.9 150.7v-.1"/>
<path d="M98.2 152.5h-.3M90.1 183.5v29.7M200.3 183.5v29.7M283.6 198l.1 .1M283.6 198h.1M283.7 198.1l.3-.3M283.7 198.1l-.1-.1M283.7 198.1h.1M284 196.7l-16 9.2M284 197.5l-.5 .3M284 197.9l-.3 .2M284 197.9v-.1"/>
<path d="M284 197.8l-.4 .2M284 197.8h.1M284.5 198.4v.3M285 198.1l-.5 .3M285 198.4l-.5 .3M285 198.4v-.3M285.2 199.1v-.3M285.7 198.8l-.5 .3M285.7 198.5l-.5 .3M285.7 198.5v.3M81.3 213.6h.1M81.4 213.6h.1"/>
<path d="M98.1 213.6h.1M98.2 213.6h.1M191.5 213.6h.1M191.6 213.6h.1M208.4 213.6h.1M208.5 213.6h.1M271.9 204.8h.1M272 204.8h-.1M272.3 204.6l.1-.1M272.4 204.5l-.1 .1M272.4 204.5v.1M272.4 204.5h.1"/>
<path d="M272.4 204.6l-.3 .2M272.4 204.6v-.1M272.5 204.1l-.5 .3M273.5 204.7l-.5 .3M273.5 205l-.5 .3M273.5 205v-.3M274.3 205.4l-.3 .2M274.3 205.1l-.5 .3M274.3 205.1v.3M282.7 203.5a.64 .64 0 0 0-1.1 .3 .67 .67 0 0 0 .7 .3 .67 .67 0 0 0 .5-.5l-.1-.1M282.7 204.6a.64 .64 0 0 0-1.1 .4 .67 .67 0 0 0 .7 .2 .67 .67 0 0 0 .5-.4l-.1-.2M282.8 210.3l-.6 .3"/>
<path d="M282.8 210.3v-.3M282.8 210l-.6 .3M283.5 210.7l-.3 .2M283.5 210.5l-.5 .3M283.5 210.5v.2M283.9 211.7h.1M283.9 211.7l.5-.3M284.3 211.4h.1M284.4 211.4h.1M286.2 206.6a.64 .64 0 0 0-1.1 .4 .67 .67 0 0 0 .7 .2 .67 .67 0 0 0 .5-.4l-.1-.2M287.5 207.9a.66 .66 0 0 0-.4 .7 .66 .66 0 0 0 .7 .6 1.64 1.64 0 0 0 2.1-.7l-.1-.3-.3-.3M294.2 203.7l-.5 .3"/>
<path d="M294.2 203.4l-.5 .3M294.2 203.7v-.3M294.9 204.1l-.2 .2M294.9 203.9l-.5 .3M294.9 203.9v.2M295.5 204.9h.1M295.6 205v-.1M295.6 205l-.1-.1M295.6 205l.4-.3M296 204.7h.1M299.9 205.9l-15.9-9.2"/>
</g>
<path d="M272.9 92.5l.8-.1h1M273.6 92.1l.9-.2 .9 .1M81.5 150.7v1.7M97.9 152.4v-1.7M191.5 150.7v1.7M199.5 150.7v1.7M200.5 152.4v-1.7M208.4 150.7v1.7" fill="none" stroke="#000" stroke-width=".21" stroke-dasharray="1.3 .6" stroke-dashoffset=".9"/>
<path d="M88.7 26.6h-4.9M95.7 26.6h-4.9M83.8 42h4.9M90.8 42h4.9M277.3 116.6v2.8M283 106.5v2.9M283.8 106.1v2.9M295.4 113.5v3.1M296.1 113.2v2.9M89.4 129.5v50.5M199.7 129.5v50.5" fill="none" stroke="#000" stroke-width=".21" stroke-dasharray="1.3 .6" stroke-dashoffset=".1"/>
<g fill="none" stroke="#000" stroke-width=".21" stroke-dasharray="1.3 .6" stroke-dashoffset=".7">
<path d="M81.3 25.8h1.4M82.7 26.6h-1.4M96.8 25.8h1.4M98.2 26.6h-1.4M81.3 42.7h1.4M81.3 42h1.4M96.8 42.7h1.4M96.8 42h1.4M277.6 116.3v-1.4M278.5 119.8v-20.9M283.4 105.3v1.5M283.5 106.6v91.2"/>
<path d="M284.2 106.3v-1.4M295.7 111.6v1.4M295.9 113.2v3.7M83.6 127.7v1.5M86 129.2v-1.5M86.6 127.7v1.5M87.9 129.2v-1.5M91.6 127.7v1.5M92.8 129.2v-1.5M93.4 127.7v1.5M95.9 129.2v-1.5M193.8 127.7v1.5"/>
<path d="M196.3 129.2v-1.5M196.9 127.7v1.5M198.1 129.2v-1.5M201.8 127.7v1.5M203.1 129.2v-1.5M203.7 127.7v1.5M206.2 129.2v-1.5M81.3 213.6h16.9M82 213.6v1.4M84.8 215v-1.4M86.6 213.6v1.4M87.9 215v-1.4"/>
<path d="M91.6 213.6v1.4M92.8 215v-1.4M94.7 213.6v1.4M97.5 215v-1.4M191.5 213.6h17M192.2 213.6v1.4M195.1 215v-1.4M196.9 213.6v1.4M198.1 215v-1.4M201.8 213.6v1.4M203.1 215v-1.4M204.9 213.6v1.4"/>
<path d="M207.8 215v-1.4"/>
</g>
<g fill="none" stroke="#000" stroke-width=".21" stroke-dasharray="1.3 .6" stroke-dashoffset="-.1">
<path d="M270.5 85.8a6.4 6.4 0 0 1 3.3-.2M272.5 94.1v110M277.3 98.7v3.5M279 97.7v110M283 88.7v3.4M283.8 88.2v3.5M284 92.7v7.2M296.1 95.4v3.4M263.9 111.6l1.6-2.1 1.7-1.9M309.4 108.3l-1.5-2.1-1.8-1.9M199.5 135.9v14.8M200.5 135.9v14.8"/>
<path d="M89.4 183.2v30M199.7 183.2v30M280.5 201.5a1.66 1.66 0 0 0-2.4 .6 1.66 1.66 0 0 0 2.8 .1l-.1-.4-.3-.3M280.5 202.7a1.66 1.66 0 0 0-2.4 .6 1.66 1.66 0 0 0 2.8 0l-.1-.4-.3-.2M288.9 201.1v-110"/>
</g>
<g fill="none" stroke="#000" stroke-width=".21" stroke-dasharray="1.3 .6" stroke-dashoffset=".4">
<path d="M81.3 25.8v.8M81.5 26.6v-.8M82.7 25.8v.8M83.8 25.8v.8M83.8 25.8h11.9M95.7 25.8v.8M96.8 25.8v.8M97.9 26.6v-.8M98.2 25.8v.8M81.3 42v.7M82.7 42v.7M83.8 42v.7"/>
<path d="M83.8 42.7h11.9M95.7 42v.7M96.8 42v.7M98.2 42v.7M267.8 84.8l-.7 .4M270.4 85.8l-.7 .5M273 94.7l.8 .4M273.5 94.4l.8 .4M273.6 92.1l-.8 .5M273.9 88.2l.8-.4M275.6 94.6l.7-.4M276.7 98.5l-.7 .4"/>
<path d="M279.2 97.4a.3 .3 0 0 0-.2 .3 .3 .3 0 0 0 .2 .3M282.2 100l.8 .4M282.8 99.7l.7 .4M283 93l.8-.4M283.4 92.3v.9M283.4 93.2l.8-.4M283.5 93v12M283.5 89.6v2.4M283.8 88.2l-.8 .5M283.8 91.7l-.8 .4M284 87.2l-12 6.9M284 87.5v4.2"/>
<path d="M284.2 91.9l-.8 .4M284.2 92.8v-.9M285 87.8l.7 .4M285.2 88.5l-.7-.4M288.7 91.4a.3 .3 0 0 0 .2-.3 .3 .3 0 0 0-.2-.3M294.2 93.1l.7 .4M294.4 93.8l-.7-.4M294.9 93.8l.8 .5M295.2 94.6l-.8-.5M295.4 99.3l.7-.5M295.4 99.9v12M295.7 98.6v.9"/>
<path d="M295.7 99.5l-.7 .4M295.9 99.6v12M296 94.1l-12-6.9M296.1 99.7l-.7 .4M263.9 113.2l.7 .4M267 115.8l.8 .5M268.9 107.8l-.8-.5M270.2 118.4l.7 .5M270.5 112.3l-.7-.5M272.1 116.9l-.8-.5M275.3 104.1l-.7 .4M277.1 100.9l.8-.4"/>
<path d="M277.3 102.2l.7 .4M277.3 115.1l.7 .5M277.3 119.4l.7 .5M277.6 102.8v-.9M278 103.5l-.7-.5M278 117l-.7-.4M278.4 103.2l-.8-.4M278.4 116.8l-.8-.5M283 106.5l.8-.4M283.4 106.8l.8-.5M283.5 100.4l.8 .5M283.8 104.7l-.8 .4"/>
<path d="M283.8 109l-.8 .4M284.2 104.9l-.8 .4M295.4 112.2l.7-.4M295.4 116.5l.7-.4M295.7 113l-.7 .4M296.1 113.2l-.7 .5M302 113.1l-.7 .4M302.4 115.5l.8-.4M303.6 108.5l-.7 .4M305.2 104l-.7 .4M305.6 112.9l.8-.4M308.7 110.2l.8-.4"/>
<path d="M199.5 130.6v4.2M200.5 130.6v4.2M284 195.5l-12 6.9M284.5 198.7l.7 .4M285.7 198.8l-.7-.4M271.9 204.8l12 6.9M274.3 205.4l-.8-.4M279.2 208a.3 .3 0 0 1-.2-.3 .3 .3 0 0 1 .2-.3M283.5 210.7l-.7-.4M288.7 200.9a.3 .3 0 0 1 .2 .2 .3 .3 0 0 1-.2 .3M294.9 204.1l-.7-.4M295.9 202.4l-11.9-6.9"/>
</g>
<g fill="none" stroke="#000" stroke-width=".21" stroke-dasharray="1.3 .6" stroke-dashoffset=".6">
<path d="M89.4 27.3a.71 .71 0 0 0-.7-.7M90.8 26.6a.71 .71 0 0 0-.7 .7M88.7 42a.71 .71 0 0 0 .7-.7M90.1 41.3a.71 .71 0 0 0 .7 .7M90.4 42.7h-1.3M267.8 84.8v-5.8M272.5 94.1l1 .6M275.2 94.6l-1.2 .1M275.7 99.4a.55 .55 0 0 1 .4-.5 .55 .55 0 0 1 .7 .2 1.17 1.17 0 0 1 .2 1.8 1.47 1.47 0 0 1-1.3-1.5M275.8 92.9v1.2M276 94.2l-1.3 .1M276.5 99a.55 .55 0 0 1 .4-.6 .55 .55 0 0 1 .6 .3 1.17 1.17 0 0 1 .3 1.8 1.47 1.47 0 0 1-1.3-1.5"/>
<path d="M278.2 94.1v-1.2M278.8 97.1l9.9-5.7M281.6 91.9v1.2M282.7 97v1.1M282.7 88.9v1.2M282.9 93.1v-1.2M284 87.2v-1.2M284 87.5l1 .6M284.5 88.4l-1-.6M285.1 94v1.1M285.2 98.1v-1.1M285.2 90.1v-1.2"/>
<path d="M286.3 95.1v-1.1M289.2 91.7l-10 5.7M289.7 92.9v1.2M292.2 94.1v-1.2M270.7 118.4a.49 .49 0 0 1-.5 0 .49 .49 0 0 1-.2-.5M302.7 115.1a.49 .49 0 0 0 .5 0 .49 .49 0 0 0 .2-.5M199.4 130.5h1.2M200.6 156.1h-1.2M283.5 197.8l1 .6M284 197.8l11.7 6.8M285 198.1l-1-.6M273.5 204.7l-1-.6"/>
<path d="M278.1 202.1v1.2M280.9 203.3v-1.2M281.6 203.7v1.2M282.9 204.9v-1.2M284.5 211l-1-.5M285.1 205.7v1.2M286.3 206.9v-1.2M287.1 207.3v1.2M288.7 201.4l-9.9 5.8M289.9 208.5v-1.2M295.7 204.5l-11.7-6.7M295.9 204.4l-1-.5"/>
</g>
<path d="M90.1 27.3v14M89.4 41.3v-14M276.3 93.5a.6 .6 0 0 0-.5 .7 .6 .6 0 0 0 .6 .5 1.32 1.32 0 0 0 1.8-.6l-.3-.5M283 93v12.1M283.3 97.6a.6 .6 0 0 0-.6 .6 .6 .6 0 0 0 .7 .6 1.32 1.32 0 0 0 1.8-.7l-.3-.5M283.3 89.5a.6 .6 0 0 0-.6 .6 .6 .6 0 0 0 .7 .6 1.32 1.32 0 0 0 1.8-.7l-.3-.4M283.8 92.6v12.1M290.2 93.5a.6 .6 0 0 0-.5 .7 .6 .6 0 0 0 .7 .5 1.32 1.32 0 0 0 1.8-.6l-.4-.5M296.1 99.7v12.1M272 101.7v21.6M277.3 103v12.1" fill="none" stroke="#000" stroke-width=".21" stroke-dasharray="1.3 .6" stroke-dashoffset=".3"/>
<path d="M283.5 87.8v1.6M267.2 107.6a.6 .6 0 0 1 .7-.4 .6 .6 0 0 1 .5 .6M268.9 112.1a.6 .6 0 0 1 .6-.3 .6 .6 0 0 1 .5 .5M283.6 105.1v1.6M284.2 104.8v1.6M295.2 113.4v-1.5M295.7 113.1v-1.6M304.5 108.8a.6 .6 0 0 0-.6-.4 .6 .6 0 0 0-.5 .5M306.1 104.3a.6 .6 0 0 0-.6-.4 .6 .6 0 0 0-.5 .5" fill="none" stroke="#000" stroke-width=".21" stroke-dasharray="1.3 .6" stroke-dashoffset=".8"/>
<path d="M267.1 114.3l1.8-2.2M270 117.9a1.36 1.36 0 0 1 1.4-1.4l.2 .4M303.4 114.6a1.36 1.36 0 0 0-1.4-1.5l-.2 .4M306.3 110.9l-1.8-2.1M200.6 130.5v25.6M199.4 156.1v-25.6" fill="none" stroke="#000" stroke-width=".21" stroke-dasharray="1.3 .6" stroke-dashoffset=".2"/>
<path d="M275.3 104.1l-7.5-19.3M199.5 152.4v3.6M200.5 152.4v3.6" fill="none" stroke="#000" stroke-width=".21" stroke-dasharray="1.3 .6" stroke-dashoffset="-.2"/>
<text font-size="4.9" x="185.8" y="225.6">OUTSIDE VIEW</text>
<g font-size="4.2">
<text x="302.1" y="13.3">PART NO</text>
<text x="326.7" y="13.3">QTY</text>
<text x="375.6" y="13.3">NAME</text>
<text x="300.6" y="18.9">SS5017-48</text>
<text x="329.4" y="18.9">1</text>
<text x="360.4" y="18.9">COLUMN SUB W6 MID</text>
<text x="303.6" y="25">SS4002</text>
<text x="329.4" y="25">1</text>
<text x="350.5" y="25">COLUMN BASE PLATE 8 x 8 (W6)</text>
<text x="303.6" y="31">SS4003</text>
<text x="329.4" y="31">1</text>
<text x="349.6" y="31">COLUMN JOINT PLATE 6 x 6 (W6)</text>
<text x="303.6" y="37">SS5006</text>
<text x="329.4" y="37">3</text>
<text x="341.8" y="37">COLUMN FLAG 9 x 8 3/16 w/TAB (3 BOLT)</text>
<text x="246.1" y="73.1">SS5006</text>
<text x="297.6" y="81.8">SS4003</text>
<text x="315.9" y="94.7">SS5006</text>
<text x="242.3" y="97.6">SS5006</text>
<text x="42.2" y="122.9">1/2</text>
<text x="135.3" y="123.3">1 TYP</text>
<text x="116.7" y="166.3">3 3/8 TYP</text>
<text x="40.3" y="173">49</text>
<text x="303.1" y="183.6">SS5017-48</text>
<text x="305.2" y="195.7">SS4002</text>
<text x="357" y="210.1">NOTES:</text>
<text x="357" y="214.4">1.</text>
<text x="367" y="214.4">SEAL WELD.</text>
<text x="42.2" y="223.6">1/2</text>
<text x="357" y="222.6">NOTES:</text>
<text x="357" y="226.9">1.</text>
<text x="367" y="226.9">SEAL WELD.</text>
<text x="357" y="231.1">2.</text>
<text x="367" y="231.1">HOT DIP GALVANIZE.</text>
<text x="362.4" y="255.9">COLUMN SUB RIGHT CENTER</text>
<text x="285.5" y="261.4">MO</text>
<text x="308.3" y="261.3">8/8/2016</text>
<text x="334.3" y="261.6">RELEASED</text>
<text x="11.8" y="266.1">ZONE</text>
<text x="28.6" y="266.1">REV.</text>
<text x="87.1" y="266.1">REV. DESCRIPTION</text>
<text x="174.9" y="266.1">BY</text>
<text x="190.6" y="266.1">DATE</text>
<text x="208.5" y="266.1">APP'D</text>
<text x="227.1" y="266.1">DATE</text>
<text x="243.7" y="266.1">DO NOT SCALE</text>
<text x="327.7" y="266.7">SHEET 12 OF 12</text>
<text x="360.6" y="266.5">B</text>
<text x="368.4" y="266.6">COL-12</text>
<text x="416.7" y="266.5">(1)</text>
</g>
<g font-size="4">
<text x="33.6" y="7.1">8</text>
<text x="85.2" y="7.1">7</text>
<text x="137" y="7.1">6</text>
<text x="188.6" y="7.1">5</text>
<text x="240.3" y="7.1">4</text>
<text x="292.1" y="7.1">3</text>
<text x="343.8" y="7.1">2</text>
<text x="395.7" y="7.1">1</text>
<text x="4.9" y="29.8">F</text>
<text x="424.5" y="29.9">F</text>
<text x="4.8" y="76">E</text>
<text x="424.3" y="73.5">E</text>
<text x="4.7" y="117.7">D</text>
<text x="424.2" y="116.9">D</text>
<text x="4.7" y="159.3">C</text>
<text x="424.2" y="160.4">C</text>
<text x="4.8" y="204">B</text>
<text x="424.3" y="204">B</text>
<text x="4.8" y="246.1">A</text>
<text x="424.3" y="246">A</text>
<text x="33.6" y="274.2">8</text>
<text x="85.2" y="274.2">7</text>
<text x="137" y="274.2">6</text>
<text x="188.6" y="274.2">5</text>
<text x="240.3" y="274.2">4</text>
<text x="292.1" y="274.2">3</text>
<text x="343.8" y="274.2">2</text>
<text x="395.8" y="274.2">1</text>
</g>
<text font-size="3.2" x="94.9" y="211.4" transform="rotate(-90 94.9 211.4)">MK. INSIDE</text>
<g font-size="2.6">
<text x="245.7" y="249.3">FRACTIONAL ±1/4</text>
<text x="245.7" y="252.3">X.X</text>
<text x="245.7" y="255.3">X.XX</text>
<text x="262.9" y="252.3">±0.062</text>
<text x="262.9" y="255.3">±0.031</text>
<text x="245.7" y="258.3">X.XXX</text>
<text x="245.7" y="261.2">ANGULAR</text>
<text x="262.9" y="258.3">±0.010</text>
<text x="262.9" y="261.2">±0.5</text>
</g>
<g font-size="2.2">
<text x="359.5" y="262.8">SIZE</text>
<text x="365.3" y="262.7">DRAWING NO.</text>
<text x="417.5" y="262.8">REV</text>
</g>
<text font-size="2.1" x="14.7" y="269.5">THIS DRAWING AND THE INFORMATION CONTAINED ON IT ARE THE EXCLUSIVE PROPERTY OF HARSCO CORP. THE COPYING, REPRODUCING, TRANSMITTING, OR DISTRIBUTION OF THIS DRAWING OR ANY INFORMATION CONTAINED ON IT, WHETHER IN PART OR AS A WHOLE, WITHOUT THE PRIOR WRITTEN CONSENT OF HARSCO CORP IS PROHIBITED. © 2019 HARSCO CORPORATION. ALL RIGHTS RESERVED.</text>
<g font-size="2">
<text x="242.9" y="239.8">ALL DIMENSIONS ARE INCHES</text>
<text x="243.1" y="236.8">UNLESS OTHERWISE SPECIFIED:</text>
<text x="242.9" y="242.1">DIMENSIONS IN [ ] ARE METRIC</text>
<text x="242.9" y="244.4">REMOVE BURRS &amp; SHARP EDGES</text>
<text x="242.9" y="246.7">MACHINE FINISH: 125 MICRO</text>
</g>
<g font-size="1.7">
<text x="274.8" y="236.1">THIRD ANGLE PROJ</text>
<text x="292" y="236.1">JOB NO.</text>
<text x="328.5" y="236.1">MODEL</text>
<text x="274.8" y="242.5">CUSTOMER</text>
<text x="274.8" y="247.8">CUSTOMER PROJECT</text>
<text x="274.8" y="253.1">ESTIMATED DRY WEIGHT (LBS)</text>
<text x="274.8" y="258.3">DRAWN BY</text>
<text x="274.8" y="263.6">CHECKED BY</text>
<text x="302.2" y="263.6">DATE</text>
<text x="302.2" y="258.3">DATE</text>
<text x="328.2" y="258.3">STATUS</text>
</g>
</svg>
